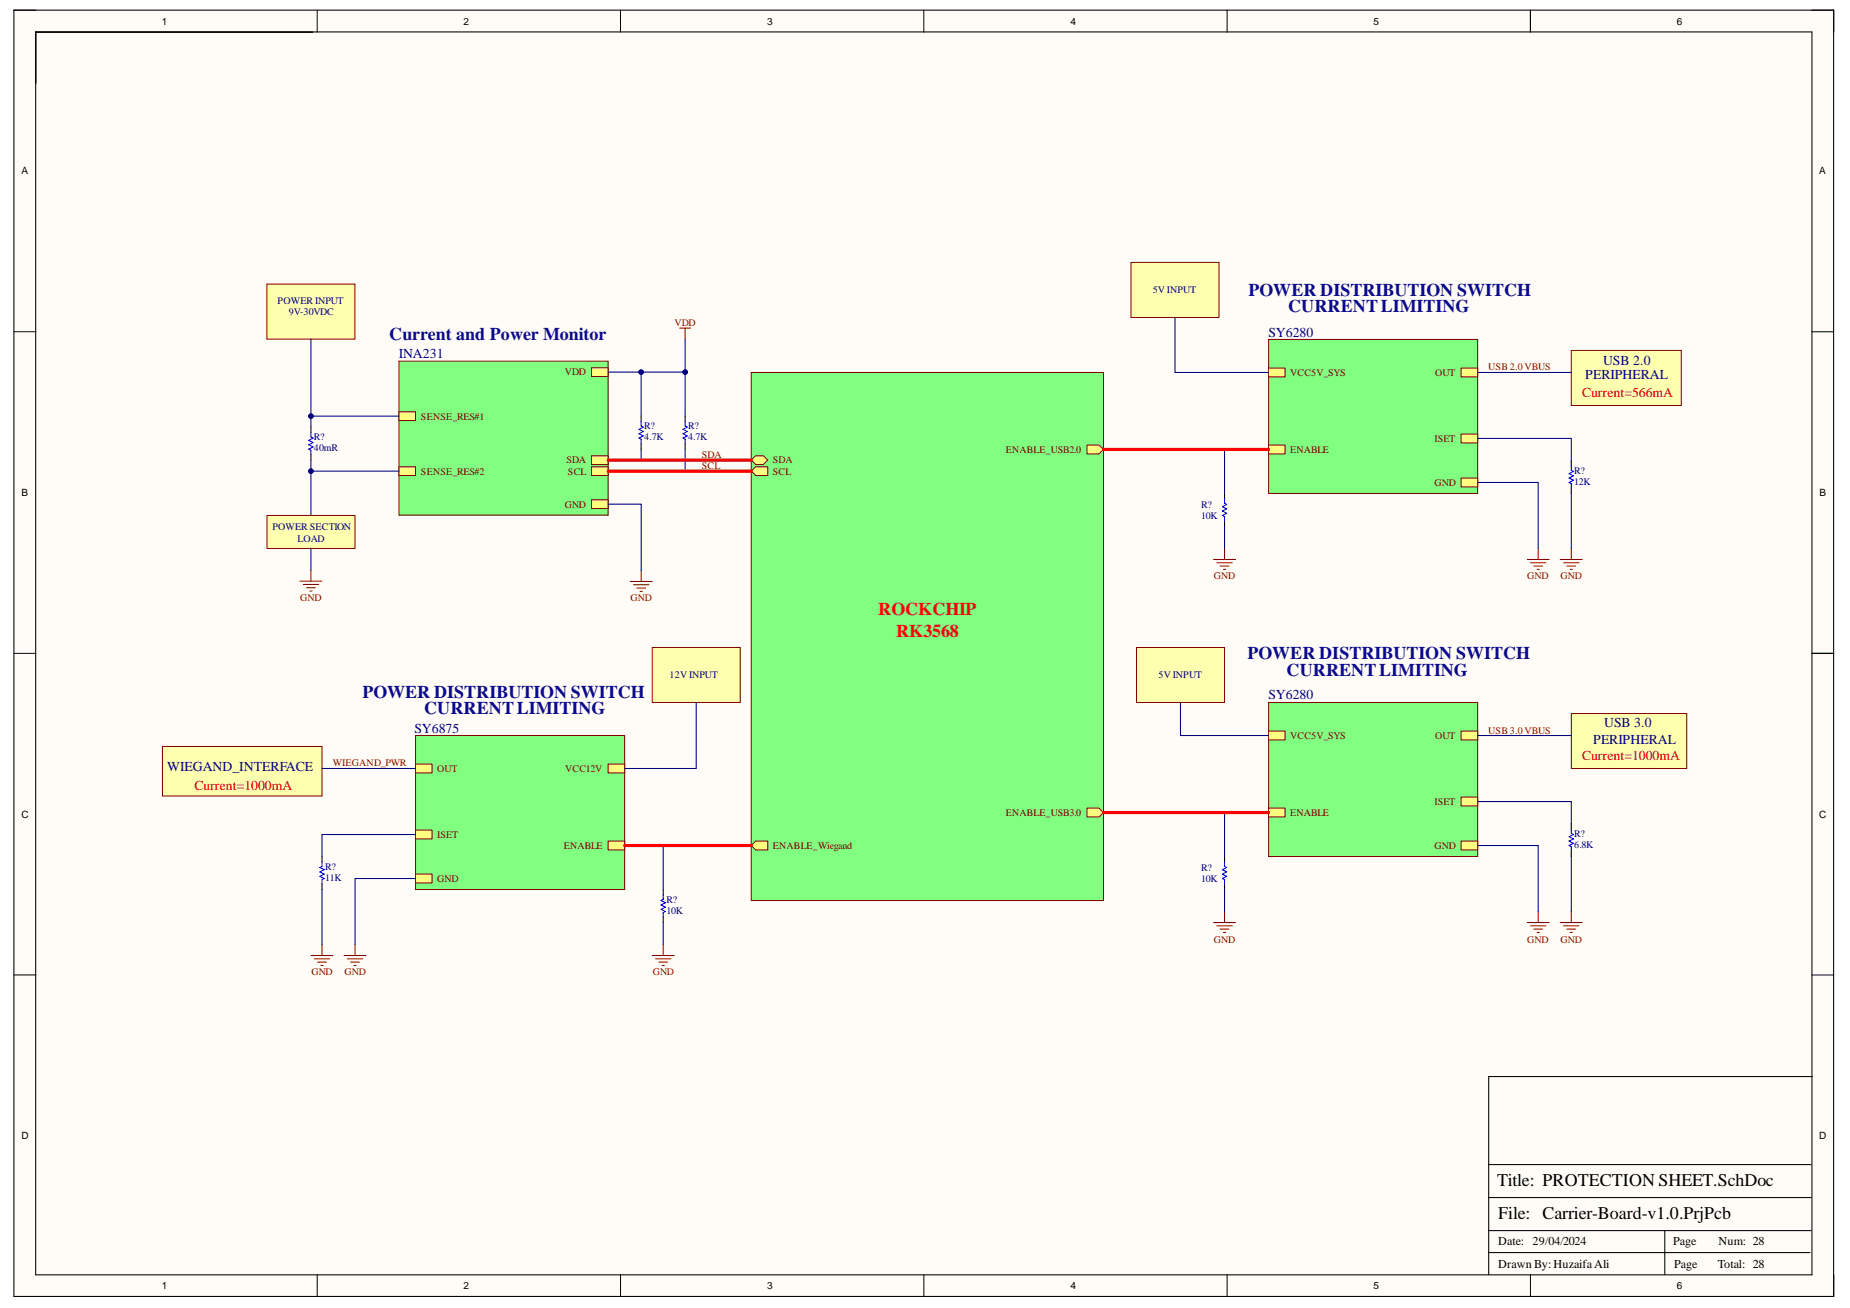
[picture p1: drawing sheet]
<svg xmlns="http://www.w3.org/2000/svg" width="297mm" height="210mm" viewBox="0 0 297 210" stroke-linecap="round" stroke-linejoin="round" font-family="sans-serif">
<g fill="#fffcf8">
<path d="M2.2 1.6h292.2v206.5h-292.2z" fill-rule="evenodd"/>
<path d="M5.8 5.2h285.1v199.3h-285.1z" fill-rule="evenodd"/>
</g>
<g fill="none" stroke="#000" stroke-width=".16">
<path d="M2.2 1.6h3.6M50.9 1.6v3.6M99.6 1.6v3.6M148.3 1.6v3.6M197 1.6v3.6M245.7 1.6v3.6M290.9 1.6h3.5v3.6M2.2 53.2h3.6M290.9 53.2h3.5M2.2 104.8h3.6M290.9 104.8h3.5M2.2 156.5h3.6"/>
<path d="M290.9 156.5h3.5M50.9 204.5v3.6M99.6 204.5v3.6M148.3 204.5v3.6M197 204.5v3.6M245.7 204.5v3.6M294.4 204.5v3.6"/>
</g>
<path d="M2.2 1.6h292.2v206.4h-292.2zM5.7 5.1h285.2v199.5h-285.2zM245.7 1.6v3.5M290.9 104.8h3.5M291 172.8h-52v31.7M239 197.5h51.8M239 192.2h51.8M239 186.9h51.8M267.3 197.5v7M239 201h51.6" fill="none" stroke="#000" stroke-width=".17"/>
<path d="M64.1 58h33.5v24.7h-33.5z" fill-rule="evenodd" fill="#80ff80"/>
<path d="M64.1 58h33.5v24.7h-33.5z" fill="none" stroke="#800000" stroke-width=".16"/>
<path d="M95 59h2.6v1.4h-2.6z" fill-rule="evenodd" fill="#ffff80"/>
<path d="M95 59h2.6v1.4h-2.6z" fill="none" stroke="#800000" stroke-width=".16"/>
<path d="M95 80.2h2.6v1.4h-2.6z" fill-rule="evenodd" fill="#ffff80"/>
<path d="M95 80.2h2.6v1.4h-2.6z" fill="none" stroke="#800000" stroke-width=".16"/>
<path d="M64.1 66.1h2.6v1.4h-2.6z" fill-rule="evenodd" fill="#ffff80"/>
<path d="M64.1 66.1h2.6v1.4h-2.6z" fill="none" stroke="#800000" stroke-width=".16"/>
<path d="M64.1 74.9h2.6v1.4h-2.6z" fill-rule="evenodd" fill="#ffff80"/>
<path d="M64.1 74.9h2.6v1.4h-2.6z" fill="none" stroke="#800000" stroke-width=".16"/>
<path d="M95 73.1h2.6v1.4h-2.6z" fill-rule="evenodd" fill="#ffff80"/>
<path d="M95 73.1h2.6v1.4h-2.6z" fill="none" stroke="#800000" stroke-width=".16"/>
<path d="M95 74.9h2.6v1.4h-2.6z" fill-rule="evenodd" fill="#ffff80"/>
<path d="M95 74.9h2.6v1.4h-2.6z" fill="none" stroke="#800000" stroke-width=".16"/>
<path d="M42.9 45.6h14.1v8.8h-14.1z" fill-rule="evenodd" fill="#ffffb0"/>
<path d="M42.9 45.6h14.1v8.8h-14.1z" fill="none" stroke="#800000" stroke-width=".16"/>
<path d="M49.9 68.5v.9M49.9 73v.8" fill="none" stroke="#000" stroke-width=".17"/>
<path d="M49.9 69.4v.7l.4 .2-.7 .4 .7 .3-.7 .4 .7 .3-.7 .4 .3 .2v.7" fill="none" stroke="#00f" stroke-width=".17"/>
<path d="M42.9 82.7h14.1v5.3h-14.1z" fill-rule="evenodd" fill="#ffffb0"/>
<path d="M42.9 82.7h14.1v5.3h-14.1z" fill="none" stroke="#800000" stroke-width=".16"/>
<path d="M109.1 52.7h1.8M110 52.7v1.7M48.2 93.3h3.5M48.7 93.8h2.5M49.2 94.3h1.4M49.7 94.9h.4M49.9 91.5v1.8M101.2 93.3h3.5M101.7 93.8h2.5M102.2 94.4h1.5M102.8 94.9h.3M103 91.5v1.8" fill="none" stroke="#800000" stroke-width=".17"/>
<path d="M102.9 66.8v.9M102.9 71.2v.9M110 66.8v.9M110 71.2v.9" fill="none" stroke="#000" stroke-width=".17"/>
<path d="M102.9 67.7v.7l.4 .1-.7 .4 .7 .3-.7 .4 .7 .4-.7 .3 .3 .2v.7M110 67.7v.7l.4 .1-.7 .4 .7 .3-.7 .4 .7 .4-.7 .3 .3 .2v.7" fill="none" stroke="#00f" stroke-width=".17"/>
<path d="M203.7 54.5h33.6v24.7h-33.6z" fill-rule="evenodd" fill="#80ff80"/>
<path d="M203.7 54.5h33.6v24.7h-33.6z" fill="none" stroke="#800000" stroke-width=".16"/>
<path d="M234.6 59.1h2.7v1.4h-2.7z" fill-rule="evenodd" fill="#ffff80"/>
<path d="M234.6 59.1h2.7v1.4h-2.7z" fill="none" stroke="#800000" stroke-width=".16"/>
<path d="M234.6 76.7h2.7v1.4h-2.7z" fill-rule="evenodd" fill="#ffff80"/>
<path d="M234.6 76.7h2.7v1.4h-2.7z" fill="none" stroke="#800000" stroke-width=".16"/>
<path d="M203.7 59.1h2.6v1.4h-2.6z" fill-rule="evenodd" fill="#ffff80"/>
<path d="M203.7 59.1h2.6v1.4h-2.6z" fill="none" stroke="#800000" stroke-width=".16"/>
<path d="M203.7 71.4h2.6v1.4h-2.6z" fill-rule="evenodd" fill="#ffff80"/>
<path d="M203.7 71.4h2.6v1.4h-2.6z" fill="none" stroke="#800000" stroke-width=".16"/>
<path d="M234.6 69.6h2.7v1.5h-2.7z" fill-rule="evenodd" fill="#ffff80"/>
<path d="M234.6 69.6h2.7v1.5h-2.7z" fill="none" stroke="#800000" stroke-width=".16"/>
<path d="M181.6 42.1h14.1v8.8h-14.1z" fill-rule="evenodd" fill="#ffffb0"/>
<path d="M181.6 42.1h14.1v8.8h-14.1z" fill="none" stroke="#800000" stroke-width=".16"/>
<g fill="none" stroke="#800000" stroke-width=".17">
<path d="M194.8 89.8h3.6M195.4 90.3h2.5M195.9 90.8h1.4M196.4 91.4h.4M196.6 88v1.8M245.2 89.8h3.5M245.7 90.3h2.5M246.3 90.8h1.4M246.8 91.4h.4M247 88v1.8M250.5 89.8h3.6M251 90.3h2.5"/>
<path d="M251.6 90.8h1.4M252.1 91.4h.4M252.3 88v1.8"/>
</g>
<path d="M196.6 79.2v.9M252.3 73.9v.9M252.3 78.3v.9M196.6 83.6v.9" fill="none" stroke="#000" stroke-width=".17"/>
<path d="M252.3 74.8v.7l.3 .2-.7 .3 .7 .4-.7 .3 .7 .4-.7 .3 .4 .2v.7M196.6 80.1v.7l.4 .2-.7 .3 .7 .4-.7 .3 .7 .4-.7 .3 .3 .2v.7" fill="none" stroke="#00f" stroke-width=".17"/>
<path d="M203.7 112.7h33.6v24.7h-33.6z" fill-rule="evenodd" fill="#80ff80"/>
<path d="M203.7 112.7h33.6v24.7h-33.6z" fill="none" stroke="#800000" stroke-width=".16"/>
<path d="M234.6 117.3h2.7v1.4h-2.7z" fill-rule="evenodd" fill="#ffff80"/>
<path d="M234.6 117.3h2.7v1.4h-2.7z" fill="none" stroke="#800000" stroke-width=".16"/>
<path d="M234.6 135h2.7v1.4h-2.7z" fill-rule="evenodd" fill="#ffff80"/>
<path d="M234.6 135h2.7v1.4h-2.7z" fill="none" stroke="#800000" stroke-width=".16"/>
<path d="M203.7 117.3h2.6v1.4h-2.6z" fill-rule="evenodd" fill="#ffff80"/>
<path d="M203.7 117.3h2.6v1.4h-2.6z" fill="none" stroke="#800000" stroke-width=".16"/>
<path d="M203.7 129.7h2.6v1.4h-2.6z" fill-rule="evenodd" fill="#ffff80"/>
<path d="M203.7 129.7h2.6v1.4h-2.6z" fill="none" stroke="#800000" stroke-width=".16"/>
<path d="M234.6 127.9h2.7v1.4h-2.7z" fill-rule="evenodd" fill="#ffff80"/>
<path d="M234.6 127.9h2.7v1.4h-2.7z" fill="none" stroke="#800000" stroke-width=".16"/>
<path d="M182.5 103.9h14.1v8.8h-14.1z" fill-rule="evenodd" fill="#ffffb0"/>
<path d="M182.5 103.9h14.1v8.8h-14.1z" fill="none" stroke="#800000" stroke-width=".16"/>
<path d="M252.3 114.5h18.5v8.8h-18.5z" fill-rule="evenodd" fill="#ffffb0"/>
<path d="M252.3 114.5h18.5v8.8h-18.5z" fill="none" stroke="#800000" stroke-width=".16"/>
<g fill="none" stroke="#800000" stroke-width=".17">
<path d="M194.8 148h3.6M195.4 148.6h2.5M195.9 149.1h1.4M196.4 149.6h.4M196.6 146.3v1.7M245.2 148h3.5M245.7 148.6h2.5M246.3 149.1h1.4M246.8 149.6h.4M247 146.3v1.7M250.5 148h3.6M251 148.6h2.5"/>
<path d="M251.6 149.1h1.4M252.1 149.6h.4M252.3 146.3v1.7"/>
</g>
<path d="M196.6 137.4v.9M252.3 132.2v.8M252.3 136.6v.8M196.6 141.9v.9" fill="none" stroke="#000" stroke-width=".17"/>
<path d="M196.6 138.3v.7l.4 .2-.7 .4 .7 .3-.7 .4 .7 .3-.7 .4 .3 .2v.7M252.3 133v.7l.3 .2-.7 .4 .7 .3-.7 .4 .7 .3-.7 .4 .4 .2v.7" fill="none" stroke="#00f" stroke-width=".17"/>
<path d="M252.3 56.2h17.7v8.9h-17.7z" fill-rule="evenodd" fill="#ffffb0"/>
<path d="M252.3 56.2h17.7v8.9h-17.7z" fill="none" stroke="#800000" stroke-width=".16"/>
<path d="M66.7 118h33.6v24.7h-33.6z" fill-rule="evenodd" fill="#80ff80"/>
<path d="M66.7 118h33.6v24.7h-33.6z" fill="none" stroke="#800000" stroke-width=".16"/>
<path d="M66.7 122.6h2.7v1.4h-2.7z" fill-rule="evenodd" fill="#ffff80"/>
<path d="M66.7 122.6h2.7v1.4h-2.7z" fill="none" stroke="#800000" stroke-width=".16"/>
<path d="M66.7 140.3h2.7v1.4h-2.7z" fill-rule="evenodd" fill="#ffff80"/>
<path d="M66.7 140.3h2.7v1.4h-2.7z" fill="none" stroke="#800000" stroke-width=".16"/>
<path d="M97.7 122.6h2.6v1.4h-2.6z" fill-rule="evenodd" fill="#ffff80"/>
<path d="M97.7 122.6h2.6v1.4h-2.6z" fill="none" stroke="#800000" stroke-width=".16"/>
<path d="M97.7 135h2.6v1.4h-2.6z" fill-rule="evenodd" fill="#ffff80"/>
<path d="M97.7 135h2.6v1.4h-2.6z" fill="none" stroke="#800000" stroke-width=".16"/>
<path d="M66.7 133.2h2.7v1.4h-2.7z" fill-rule="evenodd" fill="#ffff80"/>
<path d="M66.7 133.2h2.7v1.4h-2.7z" fill="none" stroke="#800000" stroke-width=".16"/>
<path d="M104.7 103.9h14.2v8.8h-14.2z" fill-rule="evenodd" fill="#ffffb0"/>
<path d="M104.7 103.9h14.2v8.8h-14.2z" fill="none" stroke="#800000" stroke-width=".16"/>
<g fill="none" stroke="#800000" stroke-width=".17">
<path d="M49.9 153.3h3.6M50.5 153.9h2.4M51 154.4h1.4M51.5 154.9h.4M51.7 151.6v1.7M55.2 153.3h3.6M55.8 153.9h2.4M56.3 154.4h1.4M56.8 154.9h.4M57 151.6v1.7M104.7 153.3h3.6M105.2 153.9h2.5"/>
<path d="M105.8 154.4h1.4M106.3 154.9h.4M106.5 151.6v1.7"/>
</g>
<path d="M51.7 137.4v.9M51.7 141.9v.8M106.5 142.7v.9M106.5 147.2v.8" fill="none" stroke="#000" stroke-width=".17"/>
<path d="M51.7 138.3v.7l-.3 .2 .7 .4-.7 .3 .7 .4-.7 .3 .7 .4-.4 .2v.7M106.5 143.6v.7l-.4 .2 .7 .4-.7 .3 .7 .4-.7 .3 .7 .4-.3 .2v.7" fill="none" stroke="#00f" stroke-width=".17"/>
<path d="M26.1 119.8h25.6v7.9h-25.6z" fill-rule="evenodd" fill="#ffffb0"/>
<path d="M26.1 119.8h25.6v7.9h-25.6z" fill="none" stroke="#800000" stroke-width=".16"/>
<path d="M120.6 59.8h56.6v84.7h-56.6z" fill-rule="evenodd" fill="#80ff80"/>
<path d="M120.6 59.8h56.6v84.7h-56.6z" fill="none" stroke="#800000" stroke-width=".16"/>
<path d="M120.6 73.8l.7-.7h1.3l.7 .7-.7 .7h-1.3z" fill-rule="evenodd" fill="#ffff80"/>
<path d="M120.6 73.8l.7-.7h1.3l.7 .7-.7 .7h-1.3z" fill="none" stroke="#800000" stroke-width=".16"/>
<path d="M120.6 75.6l.7-.7h2v1.4h-2z" fill-rule="evenodd" fill="#ffff80"/>
<path d="M120.6 75.6l.7-.7h2v1.4h-2z" fill="none" stroke="#800000" stroke-width=".16"/>
<path d="M174.5 71.4h2l.7 .7-.7 .7h-2z" fill-rule="evenodd" fill="#ffff80"/>
<path d="M174.5 71.4h2l.7 .7-.7 .7h-2z" fill="none" stroke="#800000" stroke-width=".16"/>
<path d="M174.5 129.7h2l.7 .7-.7 .7h-2z" fill-rule="evenodd" fill="#ffff80"/>
<path d="M174.5 129.7h2l.7 .7-.7 .7h-2z" fill="none" stroke="#800000" stroke-width=".16"/>
<path d="M120.6 135.7l.7-.7h2v1.4h-2z" fill-rule="evenodd" fill="#ffff80"/>
<path d="M120.6 135.7l.7-.7h2v1.4h-2z" fill="none" stroke="#800000" stroke-width=".16"/>
<path d="M49.9 66.8h14.2M49.9 88v3.5" fill="none" stroke="#000080" stroke-width=".17"/>
<circle cx="49.9" cy="66.8" r=".35" fill="#000080"/>
<circle cx="49.9" cy="66.8" r=".35" fill="none" stroke="#000080" stroke-width=".16"/>
<path d="M49.9 75.6h14.2" fill="none" stroke="#000080" stroke-width=".17"/>
<circle cx="49.9" cy="75.6" r=".35" fill="#000080"/>
<circle cx="49.9" cy="75.6" r=".35" fill="none" stroke="#000080" stroke-width=".16"/>
<path d="M102.9 66.8v-7.1h7.1v7.1" fill="none" stroke="#000080" stroke-width=".17"/>
<circle cx="102.9" cy="59.7" r=".35" fill="#000080"/>
<circle cx="102.9" cy="59.7" r=".35" fill="none" stroke="#000080" stroke-width=".16"/>
<circle cx="110" cy="59.7" r=".35" fill="#000080"/>
<circle cx="110" cy="59.7" r=".35" fill="none" stroke="#000080" stroke-width=".16"/>
<path d="M97.6 59.7h5.3" fill="none" stroke="#000080" stroke-width=".17"/>
<circle cx="102.9" cy="59.7" r=".35" fill="#000080"/>
<circle cx="102.9" cy="59.7" r=".35" fill="none" stroke="#000080" stroke-width=".16"/>
<path d="M110 54.4v5.3M97.6 80.9h5.4v10.6" fill="none" stroke="#000080" stroke-width=".17"/>
<circle cx="110" cy="59.7" r=".35" fill="#000080"/>
<circle cx="110" cy="59.7" r=".35" fill="none" stroke="#000080" stroke-width=".16"/>
<g fill="none" stroke="#000080" stroke-width=".17">
<path d="M188.7 50.9v8.9h15M237.3 59.8h15M49.9 73.8v8.9M102.9 72.1l.1 1.7M110 72.1v3.5M203.7 72.1h-7.1v7.1M237.3 77.4h9.7v10.6M237.3 70.4h15v3.5M252.3 79.2v8.8M196.6 84.5v3.5M111.8 112.7v10.6h-11.5M189.5 112.7v5.3h14.2"/>
<path d="M237.3 118h15M51.7 123.3h15M66.7 133.9h-15v3.5M100.3 135.7h6.2v7M203.7 130.4h-7.1v7M237.3 135.7h9.7v10.6M237.3 128.6h15v3.6M252.3 137.4v8.9M51.7 142.7v8.9M66.7 141h-9.7v10.6M106.5 148v3.6M196.6 142.8v3.5"/>
</g>
<circle cx="49.9" cy="75.6" r=".35" fill="#000080"/>
<circle cx="49.9" cy="75.6" r=".35" fill="none" stroke="#000080" stroke-width=".16"/>
<path d="M49.9 54.4v14.1" fill="none" stroke="#000080" stroke-width=".17"/>
<circle cx="49.9" cy="66.8" r=".35" fill="#000080"/>
<circle cx="49.9" cy="66.8" r=".35" fill="none" stroke="#000080" stroke-width=".16"/>
<path d="M97.6 75.6h23M97.6 73.8h23M177.2 72.1h26.5M100.3 135.7h20.3M177.2 130.4h26.5" fill="none" stroke="#f00" stroke-width=".51"/>
<g font-size="2.9" fill="#0b0b8e">
<text x="200.5" y="47.5">POWER DISTRIBUTION SWITCH</text>
<text x="206.8" y="50.1">CURRENTLIMITING</text>
<text x="62.5" y="54.6">Current and Power Monitor</text>
<text x="200.3" y="105.7">POWER DISTRIBUTION SWITCH</text>
<text x="58.2" y="112">POWER DISTRIBUTION SWITCH</text>
<text x="206.6" y="108.4">CURRENTLIMITING</text>
<text x="68.1" y="114.6">CURRENTLIMITING</text>
</g>
<g font-size="2.9" fill="#f00">
<text x="141" y="98.7">ROCKCHIP</text>
<text x="143.9" y="102.3">RK3568</text>
</g>
<g font-size="2.9">
<text x="240.4" y="190.3">Title: PROTECTION SHEET.SchDoc</text>
<text x="240.6" y="195.6">File: Carrier-Board-v1.0.PrjPcb</text>
</g>
<g font-size="2.2" fill="#000080">
<text x="64" y="57.5">INA231</text>
<text x="203.7" y="54">SY6280</text>
<text x="257.4" y="58.6">USB 2.0</text>
<text x="254.5" y="60.8">PERIPHERAL</text>
<text x="203.7" y="112.2">SY6280</text>
<text x="66.6" y="117.6">SY6875</text>
<text x="255.8" y="119.3">PERIPHERAL</text>
<text x="257.6" y="116.7">USB 3.0</text>
<text x="26.8" y="123.7">WIEGAND_INTERFACE</text>
</g>
<g font-size="2.2" fill="#f00">
<text x="254" y="63.7">Current=566mA</text>
<text x="254" y="122">Current=1000mA</text>
<text x="31.2" y="126.8">Current=1000mA</text>
</g>
<g font-size="1.9">
<text x="240.6" y="203.4">Drawn By:HuzaifaAli</text>
<text x="240.6" y="199.9">Date: 29/04/2024</text>
<text x="268.7" y="199.9">Page</text>
<text x="268.8" y="203.4">Page</text>
<text x="275.8" y="203.4">Total: 28</text>
<text x="275.9" y="199.9">Num: 28</text>
</g>
<g font-size="1.6">
<text x="26" y="4">1</text>
<text x="74.4" y="4">2</text>
<text x="123.2" y="4">3</text>
<text x="171.9" y="4">4</text>
<text x="220.5" y="4">5</text>
<text x="269.2" y="4">6</text>
<text x="3.5" y="28">A</text>
<text x="292.1" y="28">A</text>
<text x="3.5" y="79.6">B</text>
<text x="292.2" y="79.6">B</text>
<text x="3.5" y="131.2">C</text>
<text x="292.1" y="131.2">C</text>
<text x="3.5" y="182.8">D</text>
<text x="292.1" y="182.8">D</text>
<text x="26" y="206.9">1</text>
<text x="74.4" y="206.9">2</text>
<text x="123.2" y="206.9">3</text>
<text x="171.9" y="206.9">4</text>
<text x="220.5" y="206.9">5</text>
<text x="269.2" y="206.9">6</text>
</g>
<g font-size="1.6" fill="#000080">
<text x="185.1" y="47.1">5V INPUT</text>
<text x="44.6" y="48.8">POWER INPUT</text>
<text x="46.4" y="50.5">9V-30VDC</text>
<text x="50.4" y="70.7">R?</text>
<text x="103.5" y="68.9">R?</text>
<text x="103.5" y="70.7">4.7K</text>
<text x="110.5" y="68.9">R?</text>
<text x="110.5" y="70.7">4.7K</text>
<text x="50.4" y="72.4">40mR</text>
<text x="252.7" y="76.1">R?</text>
<text x="252.7" y="77.8">12K</text>
<text x="192.9" y="81.5">R?</text>
<text x="192.9" y="83.2">10K</text>
<text x="43.7" y="85">POWER SECTION</text>
<text x="47.8" y="87">LOAD</text>
<text x="107.5" y="108.9">12V INPUT</text>
<text x="186" y="108.9">5V INPUT</text>
<text x="252.7" y="134.3">R?</text>
<text x="252.7" y="136.1">6.8K</text>
<text x="52.2" y="139.6">R?</text>
<text x="52.2" y="141.4">11K</text>
<text x="192.9" y="139.8">R?</text>
<text x="192.9" y="141.6">10K</text>
<text x="107" y="144.9">R?</text>
<text x="107" y="146.6">10K</text>
</g>
<g font-size="1.6" fill="#800000">
<text x="108.3" y="52.3">VDD</text>
<text x="239" y="59.4">USB 2.0 VBUS</text>
<text x="90.7" y="60.3">VDD</text>
<text x="207.2" y="60.3">VCC5V_SYS</text>
<text x="230.4" y="60.3">OUT</text>
<text x="67.6" y="67.4">SENSE_RES#1</text>
<text x="230.3" y="70.9">ISET</text>
<text x="67.6" y="76.1">SENSE_RES#2</text>
<text x="90.9" y="74.4">SDA</text>
<text x="91.2" y="76.1">SCL</text>
<text x="112.7" y="73.5">SDA</text>
<text x="112.7" y="75.3">SCL</text>
<text x="124.1" y="74.4">SDA</text>
<text x="124.1" y="76.1">SCL</text>
<text x="161.5" y="72.7">ENABLE_USB2.0</text>
<text x="207.2" y="72.7">ENABLE</text>
<text x="90.7" y="81.5">GND</text>
<text x="230.3" y="78">GND</text>
<text x="194.9" y="93">GND</text>
<text x="245.2" y="93">GND</text>
<text x="250.6" y="93">GND</text>
<text x="48.2" y="96.4">GND</text>
<text x="101.3" y="96.5">GND</text>
<text x="207.2" y="118.6">VCC5V_SYS</text>
<text x="230.4" y="118.6">OUT</text>
<text x="239" y="117.7">USB 3.0 VBUS</text>
<text x="53.5" y="123">WIEGAND_PWR</text>
<text x="70.2" y="123.9">OUT</text>
<text x="90.8" y="123.9">VCC12V</text>
<text x="161.5" y="130.9">ENABLE_USB3.0</text>
<text x="207.2" y="130.9">ENABLE</text>
<text x="230.3" y="129.1">ISET</text>
<text x="70.2" y="134.5">ISET</text>
<text x="90.5" y="136.2">ENABLE</text>
<text x="124.1" y="136.2">ENABLE_Wiegand</text>
<text x="230.3" y="136.2">GND</text>
<text x="70.2" y="141.6">GND</text>
<text x="194.9" y="151.3">GND</text>
<text x="245.2" y="151.3">GND</text>
<text x="250.6" y="151.3">GND</text>
<text x="50" y="156.5">GND</text>
<text x="55.3" y="156.5">GND</text>
<text x="104.8" y="156.5">GND</text>
</g>
</svg>
